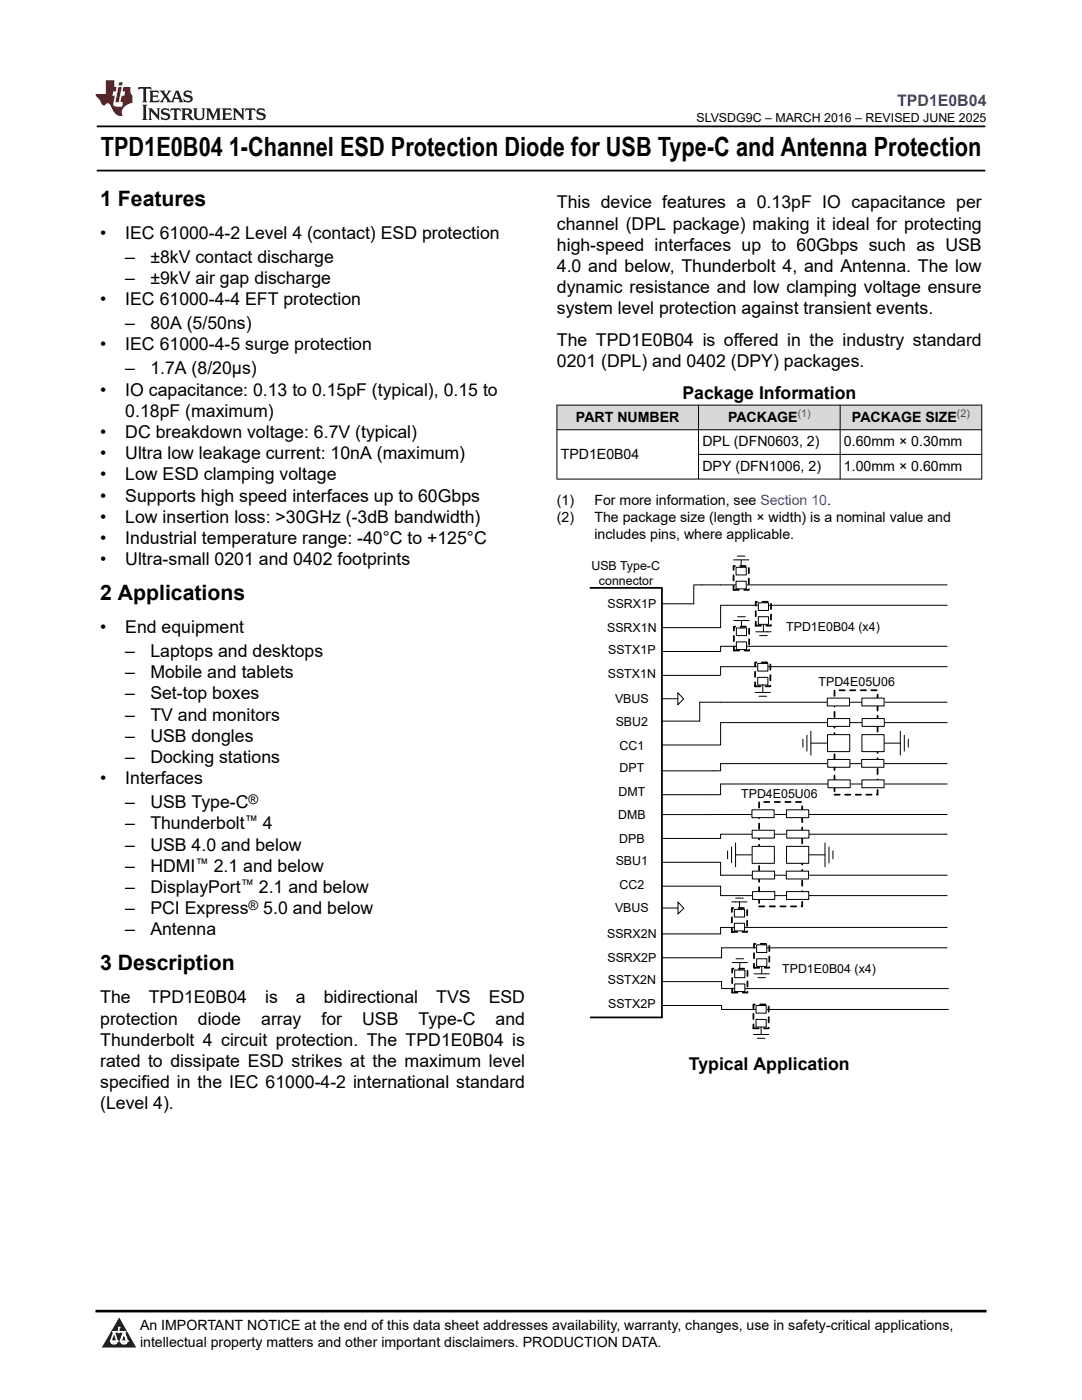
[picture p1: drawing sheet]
<svg xmlns="http://www.w3.org/2000/svg" width="216mm" height="279mm" viewBox="0 0 216 279" stroke-linecap="round" stroke-linejoin="round" font-family="sans-serif">
<path d="M19.3 25.2h177.3M19.3 34h177.3" fill="none" stroke="#000" stroke-width=".35"/>
<g fill="#d8d8d8">
<path d="M111.1 80.8h84.8v5h-84.8z" fill-rule="evenodd"/>
<path d="M111.2 80.9h28.1v4.8h-28.1z" fill-rule="evenodd"/>
<path d="M139.4 80.9h28.2v4.8h-28.2z" fill-rule="evenodd"/>
<path d="M167.7 80.9h28.1v4.8h-28.1z" fill-rule="evenodd"/>
</g>
<path d="M111.1 80.8h84.9M111.1 85.8h84.9M111.1 95.6h84.9M111.1 80.8v14.9M139.4 80.8v14.9M139.4 90.7h56.6M167.6 80.8v14.9M195.9 80.8v14.9" fill="none" stroke="#000" stroke-width=".2"/>
<path d="M117.8 117.3h14.3v85.7h-14.2" fill="none" stroke="#000" stroke-width=".35"/>
<path d="M166.5 137.8h8.6v20.8h-8.6z" fill="none" stroke="#000" stroke-width=".35" stroke-dasharray="1.1 1.1"/>
<path d="M165.1 146.6h4.5v3.4h-4.5z" fill-rule="evenodd" fill="#fff"/>
<path d="M165.1 146.6h4.5v3.4h-4.5z" fill="none" stroke="#000" stroke-width=".2"/>
<path d="M172 146.6h4.4v3.4h-4.4z" fill-rule="evenodd" fill="#fff"/>
<path d="M172 146.6h4.4v3.4h-4.4z" fill="none" stroke="#000" stroke-width=".2"/>
<path d="M151.5 160.1h8.6v20.8h-8.6z" fill="none" stroke="#000" stroke-width=".35" stroke-dasharray="1.1 1.1"/>
<path d="M150.1 168.9h4.4v3.4h-4.4z" fill-rule="evenodd" fill="#fff"/>
<path d="M150.1 168.9h4.4v3.4h-4.4z" fill="none" stroke="#000" stroke-width=".2"/>
<path d="M156.9 168.9h4.5v3.4h-4.5z" fill-rule="evenodd" fill="#fff"/>
<g fill="none" stroke="#000" stroke-width=".2">
<path d="M189 116.7h-50.6v3.8h-6.3M132.1 134.8h11.5M189 120.8h-45.2v4.5h-11.7M189 129h-45.2v1h-11.7M189 133h-45.2v1.8M189 140.1h-49.4v3.8h-7.5M189 144.2h-45.2v4.5h-11.7M189 156.5h-45.2v2.1h-11.7M189 152.4h-45.2v1.4h-11.7M132.1 176.9h11.7v1.8h45.2M132.1 172.1h11.7v2.6h45.2M156.9 168.9h4.5v3.4h-4.5z"/>
<path d="M189 166.5h-45.2v.8h-11.7M189 162.5l-56.9 .1M132.1 195.9h11.9v1.4M144 189.2v1.9h-11.9M144 197.3h45.2M144 189.2h45M189 185.1h-45.2v1.3h-11.7M132.1 200.7h11.9v.8M144 201.5h45.2"/>
</g>
<path d="M135.3 138.3l1.1 1.2-1.1 1.1z" fill="#fff"/>
<path d="M132.1 139.4h3.2M135.3 138.3l1.1 1.2-1.1 1.1z" fill="none" stroke="#000" stroke-width=".2"/>
<path d="M135.3 180l1.1 1.3-1.1 1.1z" fill="#fff"/>
<path d="M132.1 181.2h3.2M135.3 180l1.1 1.3-1.1 1.1z" fill="none" stroke="#000" stroke-width=".2"/>
<path d="M146.5 181.5h2.1v1.5h-2.1z" fill-rule="evenodd" fill="#fff"/>
<path d="M146 180h3.1M146.8 179.2h1.5M146.5 181.5h2.1v1.5h-2.1zM147.6 180v1.5" fill="none" stroke="#000" stroke-width=".2"/>
<path d="M146.5 184.3h2.1v1.5h-2.1z" fill-rule="evenodd" fill="#fff"/>
<path d="M146.5 184.3h2.1v1.5h-2.1z" fill="none" stroke="#000" stroke-width=".2"/>
<path d="M146 181.2h3.1v4.8h-3.1z" fill="none" stroke="#000" stroke-width=".35" stroke-dasharray="1.1 1.1"/>
<path d="M146.6 193.6h2v1.5h-2z" fill-rule="evenodd" fill="#fff"/>
<path d="M146.1 192.1h3M146.6 193.6h2v1.5h-2zM146.9 191.3h1.5M147.6 192.1v1.5" fill="none" stroke="#000" stroke-width=".2"/>
<path d="M146.6 196.4h2v1.5h-2z" fill-rule="evenodd" fill="#fff"/>
<path d="M146.6 196.4h2v1.5h-2z" fill="none" stroke="#000" stroke-width=".2"/>
<path d="M146.1 193.3h3v4.8h-3z" fill="none" stroke="#000" stroke-width=".35" stroke-dasharray="1.1 1.1"/>
<path d="M151 191.3h2v1.6h-2z" fill-rule="evenodd" fill="#fff"/>
<path d="M150.5 194.4h3M151 191.3h2v1.6h-2zM151.2 195.1h1.6M152 192.9v1.4" fill="none" stroke="#000" stroke-width=".2"/>
<path d="M151 188.6h2v1.5h-2z" fill-rule="evenodd" fill="#fff"/>
<path d="M151 188.6h2v1.5h-2z" fill="none" stroke="#000" stroke-width=".2"/>
<path d="M150.5 188.4h3v4.7h-3z" fill="none" stroke="#000" stroke-width=".35" stroke-dasharray="1.1 1.1"/>
<path d="M150.9 203.4h2v1.6h-2z" fill-rule="evenodd" fill="#fff"/>
<path d="M150.4 206.5h3M150.9 203.4h2v1.6h-2zM151.1 207.2h1.5M151.9 205v1.4" fill="none" stroke="#000" stroke-width=".2"/>
<path d="M150.9 200.7h2v1.5h-2z" fill-rule="evenodd" fill="#fff"/>
<path d="M150.9 200.7h2v1.5h-2z" fill="none" stroke="#000" stroke-width=".2"/>
<path d="M150.3 200.5h3.1v4.7h-3.1z" fill="none" stroke="#000" stroke-width=".35" stroke-dasharray="1.1 1.1"/>
<path d="M146.9 113.2h2v1.5h-2z" fill-rule="evenodd" fill="#fff"/>
<path d="M146.4 111.7h3M146.9 113.2h2v1.5h-2zM147.1 111h1.5M147.9 111.8v1.4" fill="none" stroke="#000" stroke-width=".2"/>
<path d="M146.9 116h2v1.5h-2z" fill-rule="evenodd" fill="#fff"/>
<path d="M146.9 116h2v1.5h-2z" fill="none" stroke="#000" stroke-width=".2"/>
<path d="M146.4 113h3v4.7h-3z" fill="none" stroke="#000" stroke-width=".35" stroke-dasharray="1.1 1.1"/>
<path d="M146.9 125.3h2.1v1.5h-2.1z" fill-rule="evenodd" fill="#fff"/>
<path d="M146.4 123.8h3.1M146.9 125.3h2.1v1.5h-2.1zM147.2 123.1h1.5M147.9 123.9v1.4" fill="none" stroke="#000" stroke-width=".2"/>
<path d="M146.9 128.1h2.1v1.5h-2.1z" fill-rule="evenodd" fill="#fff"/>
<path d="M146.9 128.1h2.1v1.5h-2.1z" fill="none" stroke="#000" stroke-width=".2"/>
<path d="M146.4 125.1h3.1v4.7h-3.1z" fill="none" stroke="#000" stroke-width=".35" stroke-dasharray="1.1 1.1"/>
<path d="M151.3 123.1h2v1.5h-2z" fill-rule="evenodd" fill="#fff"/>
<path d="M150.8 126.1h3M151.3 123.1h2v1.5h-2zM151.6 126.8h1.5M152.3 124.6v1.5" fill="none" stroke="#000" stroke-width=".2"/>
<path d="M151.3 120.3h2v1.5h-2z" fill-rule="evenodd" fill="#fff"/>
<path d="M151.3 120.3h2v1.5h-2z" fill="none" stroke="#000" stroke-width=".2"/>
<path d="M150.8 120.1h3v4.8h-3z" fill="none" stroke="#000" stroke-width=".35" stroke-dasharray="1.1 1.1"/>
<path d="M151.2 135.2h2v1.5h-2z" fill-rule="evenodd" fill="#fff"/>
<path d="M150.7 138.2h3M151.2 135.2h2v1.5h-2zM151.4 139h1.6M152.2 136.7v1.5" fill="none" stroke="#000" stroke-width=".2"/>
<path d="M151.2 132.4h2v1.5h-2z" fill-rule="evenodd" fill="#fff"/>
<path d="M151.2 132.4h2v1.5h-2z" fill="none" stroke="#000" stroke-width=".2"/>
<path d="M150.7 132.2h3v4.8h-3z" fill="none" stroke="#000" stroke-width=".35" stroke-dasharray="1.1 1.1"/>
<path d="M165.1 139.3h4.4v1.6h-4.4z" fill-rule="evenodd" fill="#fff"/>
<path d="M165.1 139.3h4.4v1.6h-4.4z" fill="none" stroke="#000" stroke-width=".2"/>
<path d="M172 139.3h4.4v1.6h-4.4z" fill-rule="evenodd" fill="#fff"/>
<path d="M172 139.3h4.4v1.6h-4.4z" fill="none" stroke="#000" stroke-width=".2"/>
<path d="M165.1 143.4h4.5v1.6h-4.5z" fill-rule="evenodd" fill="#fff"/>
<path d="M165.1 143.4h4.5v1.6h-4.5z" fill="none" stroke="#000" stroke-width=".2"/>
<path d="M172 143.4h4.5v1.6h-4.5z" fill-rule="evenodd" fill="#fff"/>
<path d="M172 143.4h4.5v1.6h-4.5z" fill="none" stroke="#000" stroke-width=".2"/>
<path d="M165.2 155.6h4.4v1.6h-4.4z" fill-rule="evenodd" fill="#fff"/>
<path d="M165.2 155.6h4.4v1.6h-4.4z" fill="none" stroke="#000" stroke-width=".2"/>
<path d="M172 155.6h4.4v1.6h-4.4z" fill-rule="evenodd" fill="#fff"/>
<path d="M172 155.6h4.4v1.6h-4.4z" fill="none" stroke="#000" stroke-width=".2"/>
<path d="M165.2 151.6h4.4v1.5h-4.4z" fill-rule="evenodd" fill="#fff"/>
<path d="M165.2 151.6h4.4v1.5h-4.4z" fill="none" stroke="#000" stroke-width=".2"/>
<path d="M171.9 151.6h4.5v1.5h-4.5z" fill-rule="evenodd" fill="#fff"/>
<path d="M171.9 151.6h4.5v1.5h-4.5z" fill="none" stroke="#000" stroke-width=".2"/>
<path d="M150 161.6h4.5v1.6h-4.5z" fill-rule="evenodd" fill="#fff"/>
<path d="M150 161.6h4.5v1.6h-4.5z" fill="none" stroke="#000" stroke-width=".2"/>
<path d="M150.1 165.7h4.4v1.6h-4.4z" fill-rule="evenodd" fill="#fff"/>
<path d="M150.1 165.7h4.4v1.6h-4.4z" fill="none" stroke="#000" stroke-width=".2"/>
<path d="M150.2 177.9h4.4v1.6h-4.4z" fill-rule="evenodd" fill="#fff"/>
<path d="M150.2 177.9h4.4v1.6h-4.4z" fill="none" stroke="#000" stroke-width=".2"/>
<path d="M156.9 177.9h4.5v1.6h-4.5z" fill-rule="evenodd" fill="#fff"/>
<path d="M156.9 177.9h4.5v1.6h-4.5z" fill="none" stroke="#000" stroke-width=".2"/>
<path d="M156.9 161.6h4.5v1.6h-4.5z" fill-rule="evenodd" fill="#fff"/>
<path d="M156.9 161.6h4.5v1.6h-4.5z" fill="none" stroke="#000" stroke-width=".2"/>
<path d="M157 165.7h4.4v1.6h-4.4z" fill-rule="evenodd" fill="#fff"/>
<path d="M157 165.7h4.4v1.6h-4.4z" fill="none" stroke="#000" stroke-width=".2"/>
<path d="M150.1 173.9h4.5v1.5h-4.5z" fill-rule="evenodd" fill="#fff"/>
<path d="M150.1 173.9h4.5v1.5h-4.5z" fill="none" stroke="#000" stroke-width=".2"/>
<path d="M156.9 173.9h4.4v1.5h-4.4z" fill-rule="evenodd" fill="#fff"/>
<g fill="none" stroke="#000" stroke-width=".2">
<path d="M160.2 147.5v1.6M161 146.7v3.2M161.8 148.3h3.2M161.8 145.9v4.8M176.5 148.3h3.1M179.6 145.9v4.8M180.4 146.7v3.2M181.2 147.5v1.6M145.2 169.8v1.6M146 169v3.2M146.8 170.6h3.1M146.8 168.2v4.8"/>
<path d="M156.9 173.9h4.4v1.5h-4.4zM161.5 170.6h3.1M164.6 168.2v4.8M165.4 169v3.2M166.2 169.8v1.6"/>
</g>
<path d="M0 0h215.9v23.8h-215.9z" fill-rule="evenodd" fill="#fff"/>
<path d="M27.7 17.4l-.2 .6 .5-.3h.6v.2v2.1l-.2 .4h1l-.2-.4v-2.1v-.2h.5l.5 .3-.1-.6zM29.8 18.1l.2 .4v1.5l-.2 .4h1.9l.1-.6a1.08 1.08 0 0 1-1.3 .2v-.7h.6l.4 .2v-.6l-.4 .2h-.6v-.6l.2-.1a1 1 0 0 1 1 .2l-.1-.5zM31.8 18.1l1 1.1-1 1.2h.9l-.2-.2 .4-.7 .5 .7-.2 .2h1.6l-.2-.2 .1-.4h1l.1 .4-.1 .2h.9l-.2-.3-.8-2h-.5l-1 2.2-.8-1.1 .9-1.1h-.8l.2 .2-.5 .7-.3-.7 .1-.2zM35.2 18.5l.4 1h-.8zM36.8 18.2a.65 .65 0 0 0-.2 .8 .65 .65 0 0 0 .6 .4l.7 .2 .1 .2a.79 .79 0 0 1-.7 .4 .79 .79 0 0 1-.7-.5l.1 .7 .2-.1a.93 .93 0 0 0 1.1 .1 .93 .93 0 0 0 .4-1 1.46 1.46 0 0 0-1.2-.6l-.1-.3a1.09 1.09 0 0 1 1.2 .2l-.2-.6-.1 .1-.6-.2zM28.4 20.9l.2 .4v2.3l-.2 .3h1l-.2-.3v-2.3l.2-.4zM29.6 21.6l.2 .4v1.6l-.2 .3h.8l-.3-.3v-1.4l1.7 1.8v-2l.2-.4h-.8l.2 .2 .1 1.1-1.2-1.3zM32.3 21.8a.65 .65 0 0 0-.2 .7 .65 .65 0 0 0 .7 .4l.6 .2 .1 .2a.79 .79 0 0 1-.7 .4 .79 .79 0 0 1-.7-.5l.1 .7 .2-.1a.93 .93 0 0 0 1.1 .1 .93 .93 0 0 0 .4-.9 1.46 1.46 0 0 0-1.2-.6l-.1-.4a1.09 1.09 0 0 1 1.2 .2l-.2-.6-.1 .1-.6-.1zM34.1 21.6l-.1 .7a.63 .63 0 0 1 .7-.4l.1 1.7-.3 .3h1l-.2-.3v-1.7a.66 .66 0 0 1 .8 .4l-.1-.7zM36.2 21.6l.2 .4v1.6l-.2 .3h.9l-.2-.2v-.7h.5l.1 .2a.79 .79 0 0 0 1.2 .6l-1-.9a.61 .61 0 0 0 .6-.6 .61 .61 0 0 0-.5-.6zM36.9 21.9h.2a.47 .47 0 0 1 .5 .1 .47 .47 0 0 1 .1 .5l-.2 .2h-.6zM38.5 21.6l.2 .2a2.27 2.27 0 0 0 .4 2 1.04 1.04 0 0 0 1.7-.7v-1.3l.2-.2h-.8l.2 .4v1.1a.6 .6 0 0 1-.6 .6 .6 .6 0 0 1-.6-.6v-1.1l.3-.4zM41.1 21.6l.2 .4v1.6l-.2 .3h.7l-.2-.3v-1.5l.9 1.9 .8-1.9v1.5l-.2 .3h1l-.3-.3v-1.6l.3-.4h-.8l-.7 1.5-.7-1.5zM44.3 21.6l.2 .4v1.6l-.2 .3h1.9l.1-.5a1.09 1.09 0 0 1-1.3 .1v-.6h.6l.4 .1v-.6l-.4 .2h-.6v-.6l.2-.1a1.01 1.01 0 0 1 1 .3l-.1-.6zM46.4 21.6l.3 .4v1.6l-.3 .3h.8l-.2-.3v-1.4l1.6 1.8v-2l.2-.4h-.7l.2 .2v1.1l-1.2-1.3zM49 21.6l-.1 .7a.63 .63 0 0 1 .8-.4v1.7l-.3 .3h1l-.2-.3v-1.7a.66 .66 0 0 1 .8 .4l-.1-.7zM51.4 21.8a.65 .65 0 0 0-.2 .7 .65 .65 0 0 0 .6 .4l.6 .2 .2 .2a.79 .79 0 0 1-.8 .4 .79 .79 0 0 1-.6-.5l.1 .7 .2-.1a.93 .93 0 0 0 1 .1 .93 .93 0 0 0 .5-.9 1.46 1.46 0 0 0-1.3-.6l-.1-.4a1.09 1.09 0 0 1 1.3 .2l-.2-.6-.2 .1-.5-.1z" fill="#231f20"/>
<path d="M21.1 16v2.8h-2.1l.1 .3 .9 1a.95 .95 0 0 0 .9 .9 .59 .59 0 0 1 .6-.4 .59 .59 0 0 1 .5 .4l.4 .8a1.59 1.59 0 0 0 2.1 1.3 1.61 1.61 0 0 1 1-2.2l1-.4-.1-1.5a1.59 1.59 0 0 1-.4-1.6h-1.4l-.2 .9h.5l-.1 .8h-.5l-.2 1v.2l.4 .1-.2 .9h-.6a.73 .73 0 0 1-1.1-.7l.3-1.5h-.5l.2-.8h.5l.2-.9h-.5v-1.4zM23.6 17.4l-.6 3h.7l.6-3zM23.8 16.4l-.1 .7h.7l.1-.7z" fill="#ed1c24"/>
<path d="M0 261.4h215.9v18h-215.9z" fill-rule="evenodd" fill="#fff"/>
<path d="M23.8 262.9l3.4 6h-6.9z" fill="#231f20"/>
<path d="M22.1 267.7h1.3l-.4 .5h-.3a.55 .55 0 0 1-.6-.5z" fill-rule="evenodd" fill="#fff"/>
<path d="M22.1 267.7h1.3l-.4 .5h-.3a.55 .55 0 0 1-.6-.5z" fill="none" stroke="#231f20" stroke-width=".34"/>
<path d="M22.1 267.7h1.3l-.4 .5h-.5zM23.7 265.9h.1M23.7 264.9v1z" fill="none" stroke="#fff" stroke-width=".34"/>
<circle cx="23.7" cy="264.9" r=".17" fill="#fff"/>
<path d="M22.6 265.8h.1M22.6 265.8h2.3z" fill="none" stroke="#fff" stroke-width=".34"/>
<circle cx="24.9" cy="265.8" r=".17" fill="#fff"/>
<path d="M24 267.7h.1" fill="none" stroke="#fff" stroke-width=".34"/>
<path d="M24.7 265.8l-.7 1.9z" fill="#fff"/>
<path d="M24.7 265.8l-.7 1.9z" fill="none" stroke="#fff" stroke-width=".34"/>
<path d="M24.7 265.8l.7 1.9z" fill="#fff"/>
<path d="M24.7 265.8l.7 1.9zM25.3 267.7h.1" fill="none" stroke="#fff" stroke-width=".34"/>
<circle cx="22.1" cy="267.7" r=".17" fill="#fff"/>
<path d="M22.8 265.8l-.7 1.9zM22.8 265.8l.6 1.9z" fill="none" stroke="#fff" stroke-width=".34"/>
<circle cx="23.4" cy="267.7" r=".17" fill="#fff"/>
<path d="M24.1 267.7h1.3a.65 .65 0 0 1-.6 .5 .65 .65 0 0 1-.7-.5z" fill-rule="evenodd" fill="#fff"/>
<path d="M24.1 267.7h1.3a.65 .65 0 0 1-.6 .5 .65 .65 0 0 1-.7-.5z" fill="none" stroke="#231f20" stroke-width=".34"/>
<path d="M24 267.7h.1M24.1 267.7h1.3l-.4 .5h-.5z" fill="none" stroke="#fff" stroke-width=".34"/>
<circle cx="25.4" cy="267.7" r=".17" fill="#fff"/>
<path d="M19 261.7h177.8" fill="none" stroke="#000" stroke-width=".53"/>
<text font-size="5.3" x="20.1" y="31.2">TPD1E0B04 1-Channel ESD Protection Diode for USB Type-C and Antenna Protection</text>
<g font-size="4.2">
<text x="20" y="41.2">1 Features</text>
<text x="20" y="119.8">2 Applications</text>
<text x="20" y="193.7">3 Description</text>
</g>
<g font-size="3.5">
<text x="111.1" y="41.6">This device features a 0.13pF IO capacitance per</text>
<text x="20" y="47.7">•</text>
<text x="25" y="47.7">IEC 61000-4-2 Level 4 (contact) ESD protection</text>
<text x="111.1" y="45.8">channel (DPL package) making it ideal for protecting</text>
<text x="25" y="52.5">–</text>
<text x="30" y="52.5">±8kV contact discharge</text>
<text x="111.1" y="50.1">high-speed interfaces up to 60Gbps such as USB</text>
<text x="25" y="56.7">–</text>
<text x="30" y="56.7">±9kV air gap discharge</text>
<text x="111.1" y="58.5">dynamic resistance and low clamping voltage ensure</text>
<text x="111.1" y="54.3">4.0 and below, Thunderbolt 4, and Antenna. The low</text>
<text x="20" y="61">•</text>
<text x="25" y="61">IEC 61000-4-4 EFT protection</text>
<text x="25" y="65.7">–</text>
<text x="30" y="65.7">80A (5/50ns)</text>
<text x="111.1" y="62.8">system level protection against transient events.</text>
<text x="20" y="69.9">•</text>
<text x="25" y="69.9">IEC 61000-4-5 surge protection</text>
<text x="111.1" y="69.1">The TPD1E0B04 is offered in the industry standard</text>
<text x="25" y="74.7">–</text>
<text x="30" y="74.7">1.7A (8/20µs)</text>
<text x="111.1" y="73.3">0201 (DPL) and 0402 (DPY) packages.</text>
<text x="20" y="78.9">•</text>
<text x="25" y="78.9">IO capacitance: 0.13 to 0.15pF (typical), 0.15 to</text>
<text x="25" y="83.2">0.18pF (maximum)</text>
<text x="136.2" y="79.7">Package Information</text>
<text x="20" y="87.4">•</text>
<text x="25" y="87.4">DC breakdown voltage: 6.7V (typical)</text>
<text x="20" y="91.6">•</text>
<text x="20" y="95.9">•</text>
<text x="25" y="91.6">Ultra low leakage current: 10nA (maximum)</text>
<text x="25" y="95.9">Low ESD clamping voltage</text>
<text x="20" y="100.1">•</text>
<text x="25" y="100.1">Supports high speed interfaces up to 60Gbps</text>
<text x="20" y="104.3">•</text>
<text x="25" y="104.3">Low insertion loss: &gt;30GHz (-3dB bandwidth)</text>
<text x="20" y="108.6">•</text>
<text x="20" y="112.8">•</text>
<text x="25" y="108.6">Industrial temperature range: -40°C to +125°C</text>
<text x="25" y="112.8">Ultra-small 0201 and 0402 footprints</text>
<text x="20" y="126.4">•</text>
<text x="25" y="126.4">End equipment</text>
<text x="25" y="131.1">–</text>
<text x="30" y="131.1">Laptops and desktops</text>
<text x="25" y="135.4">–</text>
<text x="30" y="135.4">Mobile and tablets</text>
<text x="25" y="139.6">–</text>
<text x="25" y="143.8">–</text>
<text x="30" y="139.6">Set-top boxes</text>
<text x="30" y="143.8">TV and monitors</text>
<text x="25" y="148.1">–</text>
<text x="30" y="148.1">USB dongles</text>
<text x="25" y="152.3">–</text>
<text x="30" y="152.3">Docking stations</text>
<text x="20" y="156.5">•</text>
<text x="25" y="156.5">Interfaces</text>
<text x="25" y="161.3">–</text>
<text x="30" y="161.3">USB Type-C</text>
<text x="25" y="165.5">–</text>
<text x="30" y="165.5">Thunderbolt</text>
<text x="52.5" y="165.5">4</text>
<text x="25" y="169.7">–</text>
<text x="25" y="174">–</text>
<text x="30" y="169.7">USB 4.0 and below</text>
<text x="30" y="174">HDMI</text>
<text x="42.6" y="174">2.1 and below</text>
<text x="25" y="178.2">–</text>
<text x="30" y="178.2">DisplayPort</text>
<text x="51.7" y="178.2">2.1 and below</text>
<text x="25" y="182.4">–</text>
<text x="30" y="182.4">PCI Express</text>
<text x="52.5" y="182.4">5.0 and below</text>
<text x="25" y="186.7">–</text>
<text x="30" y="186.7">Antenna</text>
<text x="20" y="200.2">The</text>
<text x="29.7" y="200.2">TPD1E0B04</text>
<text x="52.9" y="200.2">is</text>
<text x="59.1" y="200.2">a</text>
<text x="64.6" y="200.2">bidirectional</text>
<text x="87" y="200.2">TVS</text>
<text x="97.5" y="200.2">ESD</text>
<text x="20" y="208.7">Thunderbolt 4 circuit protection. The TPD1E0B04 is</text>
<text x="20" y="204.5">protection</text>
<text x="39.5" y="204.5">diode</text>
<text x="52.1" y="204.5">array</text>
<text x="64.1" y="204.5">for</text>
<text x="72.3" y="204.5">USB</text>
<text x="83.5" y="204.5">Type-C</text>
<text x="98.9" y="204.5">and</text>
<text x="20" y="212.9">rated to dissipate ESD strikes at the maximum level</text>
<text x="137.5" y="213.5">Typical Application</text>
<text x="20" y="221.4">(Level 4).</text>
<text x="20" y="217.2">specified in the IEC 61000-4-2 international standard</text>
</g>
<text font-size="3.2" fill="#00f" x="179" y="21.1">TPD1E0B04</text>
<g font-size="2.8">
<text x="114.9" y="84.1">PART NUMBER</text>
<text x="140.2" y="89">DPL (DFN0603, 2)</text>
<text x="145.3" y="84.1">PACKAGE</text>
<text x="168.4" y="89">0.60mm × 0.30mm</text>
<text x="170" y="84.1">PACKAGE SIZE</text>
<text x="111.9" y="91.5">TPD1E0B04</text>
<text x="140.2" y="94">DPY (DFN1006, 2)</text>
<text x="168.4" y="94">1.00mm × 0.60mm</text>
<text x="111.1" y="100.8">(1)</text>
<text x="118.6" y="100.8">For more information, see Section 10.</text>
<text x="111.1" y="104.2">(2)</text>
<text x="118.6" y="104.2">The package size (length × width) is a nominal value and</text>
<text x="118.6" y="107.5">includes pins, where applicable.</text>
<text x="27.9" y="265.5">An IMPORTANT NOTICE at the end of this data sheet addresses availability, warranty, changes, use in safety-critical applications,</text>
<text x="27.9" y="268.9">intellectual property matters and other important disclaimers. PRODUCTION DATA.</text>
</g>
<g font-size="2.6">
<text x="49.6" y="160.4">®</text>
<text x="48.8" y="164.7">™</text>
<text x="39" y="173.1">™</text>
<text x="48" y="177.4">™</text>
<text x="49.6" y="181.6">®</text>
</g>
<g font-size="2.5">
<text x="139" y="24.3">SLVSDG9C – MARCH 2016 – REVISED JUNE 2025</text>
<text x="118" y="113.8">USB Type-C</text>
<text x="119.5" y="116.7">connector</text>
<text x="121.2" y="121.4">SSRX1P</text>
<text x="121.1" y="126.2">SSRX1N</text>
<text x="121.3" y="130.6">SSTX1P</text>
<text x="156.9" y="126">TPD1E0B04 (x4)</text>
<text x="121.3" y="135.4">SSTX1N</text>
<text x="163.3" y="136.9">TPD4E05U06</text>
<text x="122.7" y="140.3">VBUS</text>
<text x="122.9" y="144.8">SBU2</text>
<text x="123.6" y="149.6">CC1</text>
<text x="123.6" y="154">DPT</text>
<text x="123.4" y="158.8">DMT</text>
<text x="147.9" y="159.2">TPD4E05U06</text>
<text x="123.3" y="163.4">DMB</text>
<text x="122.9" y="172.6">SBU1</text>
<text x="123.5" y="168.2">DPB</text>
<text x="123.6" y="177.4">CC2</text>
<text x="122.7" y="182">VBUS</text>
<text x="121.1" y="187.3">SSRX2N</text>
<text x="121.2" y="192">SSRX2P</text>
<text x="121.3" y="196.5">SSTX2N</text>
<text x="156.1" y="194.3">TPD1E0B04 (x4)</text>
<text x="121.3" y="201.2">SSTX2P</text>
</g>
<g font-size="2.1" fill="#00f">
<text x="159.2" y="83.2">(1)</text>
<text x="191" y="83.2">(2)</text>
</g>
</svg>
